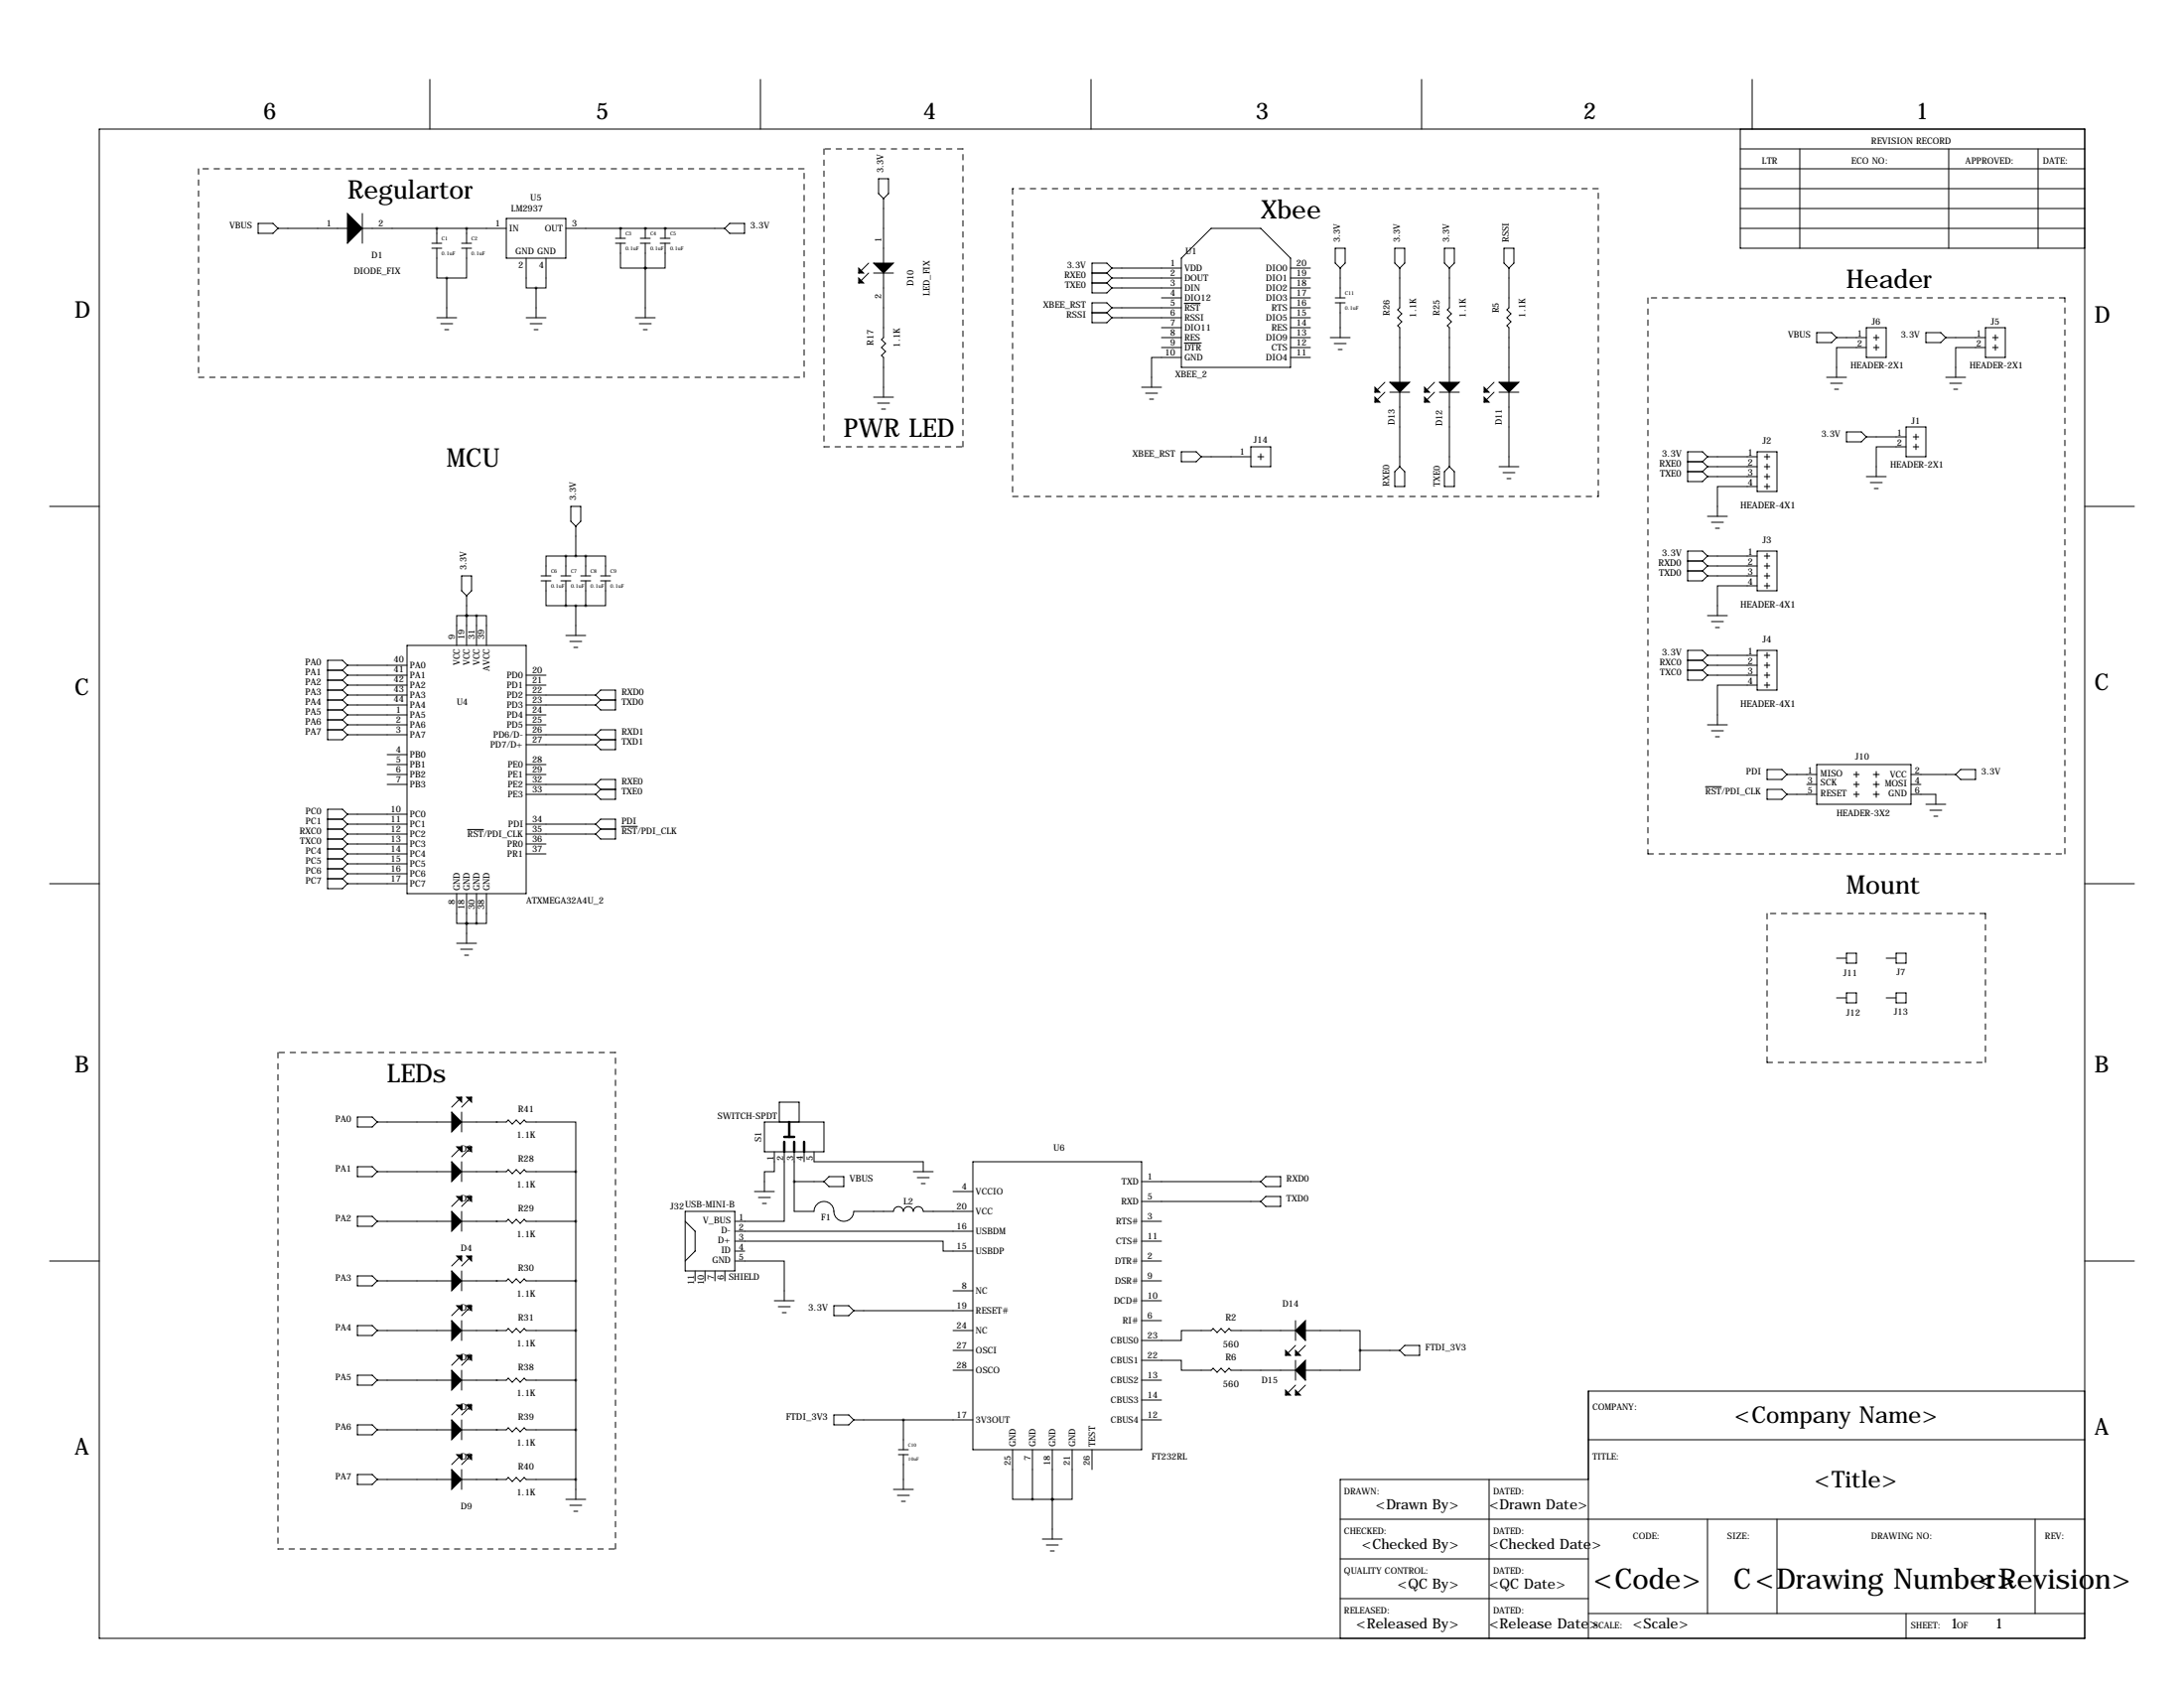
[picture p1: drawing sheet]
<svg xmlns="http://www.w3.org/2000/svg" width="559mm" height="432mm" viewBox="0 0 559 432" stroke-linecap="round" stroke-linejoin="round" font-family="sans-serif">
<g fill="none" stroke="#000" stroke-width=".25">
<path d="M25.4 33h508v386.1h-508zM110 20.3v12.7M194.6 20.3v12.7M279.1 20.3v12.7M363.7 20.3v12.7M445.3 38.1h88.1M445.3 33v30.5h88.1M448.3 20.3v12.7M460.5 38.1v25.4M498.6 38.1v25.4M521.5 38.1v25.4M66 57.1h3.8l1.3 1.3-1.3 1.3h-3.8z"/>
<path d="M71.1 58.4h17.8M92.7 58.4h36.8M92.7 54.6v7.6M111.8 58.4v3.8M119.4 58.4v3.8M129.5 55.9h15.3v10.1h-15.3zM144.8 58.4h40.6M158.7 58.4h.1M158.7 58.4v2.6M165.1 58.4h.1M165.1 58.4v2.6M170.2 58.4h.1"/>
<path d="M170.2 58.4v2.6M185.4 58.4l1.3-1.3h3.8v2.6h-3.8zM224.8 45.7h2.5v3.8l-1.2 1.3-1.3-1.3zM226.1 50.8v16.5M445.3 48.3h88.1M445.3 43.2h88.1M445.3 53.3h88.1M445.3 58.4h88.1M110.5 63.5h2.5M110.5 62.2h2.5M111.8 63.5v7.6h2.5M114.3 71.1v10.2"/>
<path d="M118.1 63.5h2.5M118.1 62.2h2.5M119.4 63.5v7.6h-5.1M134.6 66v7.7h2.6M137.2 73.7v7.6M139.7 66v7.7h-2.5M157.5 62.2h2.5M157.5 61h2.5M158.7 62.2v6.4h6.4M163.8 62.2h2.6M163.8 61h2.6M165.1 68.6h.1"/>
<path d="M165.1 62.2v19.1M168.9 62.2h2.5M168.9 61h2.5M170.2 62.2v6.4h-5.1M222.2 67.3l-2.5 2.5M222.2 69.8l-2.5 2.6M223.5 69.8h5.1M226.1 69.8v16.6l-.5 .5 1 1-1 1 1 1-1 1 .5 .5v10.2M279.4 69.8h3.8M279.4 72.4h3.8M283.2 69.8l1.3 1.3M283.2 72.4l1.3 1.3"/>
<path d="M284.5 78.7l-1.3-1.2h-3.8v5.1h3.8l1.3-1.3M284.5 68.6h17.8M284.5 71.1h17.8M284.5 73.7h17.8M284.5 78.7h17.8M284.5 68.6l-1.3-1.3h-3.8v7.6h3.8l1.3-1.2M284.5 71.1l-1.3 1.3M284.5 78.7l-1.3 1.3M284.5 68.6l-1.3 1.2M297.2 76.2h5.1M302.3 66l7.6-7.6h12.7l7.6 7.6v28h-27.9zM303 77.6h4.1"/>
<path d="M330.2 76.2h5.1M330.2 68.6h5.1M330.2 71.1h5.1M330.2 73.7h5.1M330.2 78.7h5.1M341.6 63.5h2.6v3.8l-1.3 1.3-1.3-1.3zM341.6 76.2h2.6M341.6 77.5h2.6M342.9 68.6v7.6M342.9 77.5v8.9M356.9 63.5h2.5v3.8l-1.3 1.3-1.2-1.3zM358.1 68.6v10.1l-.5 .5 1 1.1-1 1 1 1-1 1 .5 .5v14"/>
<path d="M369.6 63.5h2.5v3.8l-1.3 1.3-1.2-1.3zM370.8 68.6v10.1l-.5 .5 1 1.1-1 1 1 1-1 1 .5 .5v14M384.8 63.5h2.5v3.8l-1.2 1.3-1.3-1.3zM386.1 68.6v10.1l-.5 .5 1 1.1-1 1 1 1-1 1 .5 .5v14M111.8 81.3h5M112.8 82.8h3M113.8 84.3h1M134.6 81.3h5.1M135.6 82.8h3.1M136.7 84.3h1M162.6 81.3h5M163.6 82.8h3"/>
<path d="M164.6 84.3h1M279.4 80h3.8M283.2 80l1.3 1.3M284.5 81.3h17.8M292.1 99.1h5.1M297.2 83.8h5.1M297.2 86.4h5.1M297.2 88.9h5.1M302.3 91.4h-7.7v7.7M303 87.7h4.4M330.2 83.8h5.1M330.2 91.4h5.1"/>
<path d="M330.2 86.4h5.1M330.2 88.9h5.1M330.2 81.3h5.1M340.4 86.4h5M341.4 87.9h3M342.4 89.4h1M354.3 97.8l-2.5 2.5M367 97.8l-2.5 2.5M382.3 97.8l-2.6 2.5M464.8 85.1h3.8l1.3 1.3-1.3 1.2h-3.8zM467.4 96.5h5M468.4 98h3"/>
<path d="M469.4 99.6h1M469.9 86.4h7.6M477.5 88.9h-7.6v7.6M477.5 83.8h5.1v7.6h-5.1zM479.3 86.4h1.5M479.3 88.9h1.5M480.1 85.6v1.5M480.1 88.2v1.4M492.8 85.1h3.8l1.2 1.3-1.2 1.2h-3.8zM497.8 86.4h10.2M497.8 96.5h5.1M498.9 98h3"/>
<path d="M499.9 99.6h1M508 88.9h-7.6v7.6M508 83.8h5.1v7.6h-5.1zM509.8 86.4h1.5M509.8 88.9h1.5M510.5 85.6v1.5M510.5 88.2v1.4M223.5 101.6h5.1M224.5 103.1h3.1M225.6 104.6h1M293.1 100.6h3.1M294.1 102.1h1"/>
<path d="M302.3 115.6h3.8l1.2 1.2-1.2 1.3h-3.8zM307.3 116.8h12.7M320 114.3h5.1v5.1h-5.1zM321.8 116.8h1.5M322.6 116.1v1.5M354.3 100.3l-2.5 2.6M355.6 100.3h5.1M358.1 100.3v19.1M367 100.3l-2.5 2.6M368.3 100.3h5.1M370.8 100.3v19.1M382.3 100.3l-2.6 2.6"/>
<path d="M383.5 100.3h5.1M383.5 119.4h5.1M386.1 100.3v19.1M431.8 118.1h3.8M435.6 118.1l1.3 1.3M436.9 119.4h12.7M436.9 116.8h12.7M436.9 116.8l-1.3-1.2h-3.8v7.6h3.8l1.3-1.3M436.9 119.4l-1.3 1.2M436.9 116.8l-1.3 1.3M449.6 115.6h5.1v10.1h-5.1zM451.4 119.4h1.4"/>
<path d="M451.4 116.8h1.4M452.1 116.1v1.5M452.1 118.7v1.4M472.4 110.5h3.8l1.3 1.3-1.3 1.2h-3.8zM477.5 111.8h10.2M487.7 114.3h-7.6v7.6M487.7 109.2h5.1v7.6h-5.1zM489.5 114.3h1.4M489.5 111.8h1.4M490.2 111v1.5M490.2 113.6v1.4M12.7 129.5h12.7"/>
<path d="M146 129.5h2.6v3.8l-1.3 1.3-1.3-1.3zM147.3 134.6v7.6M356.9 120.6l1.2-1.2 1.3 1.2v3.9h-2.5zM369.6 120.6l1.2-1.2 1.3 1.2v3.9h-2.5zM384.6 120.9h3M385.6 122.4h1M431.8 120.6h3.8M435.6 120.6l1.3 1.3M436.9 121.9h12.7M436.9 132.1h5.1M437.9 133.6h3M438.9 135.1h1"/>
<path d="M449.6 124.5h-10.2v7.6M451.4 121.9h1.4M451.4 124.5h1.4M452.1 121.2v1.4M452.1 123.7v1.5M477.5 121.9h5.1M478.5 123.4h3.1M479.6 125h1M533.4 129.5h12.7M118.1 147.3h2.5v3.8l-1.2 1.3-1.3-1.3zM119.4 157.5h-2.6v7.6M119.4 157.5h.1"/>
<path d="M119.4 152.4v12.7M119.4 157.5h2.5M121.9 157.5h2.6v7.6M121.9 157.5v7.6M138.4 147.3h2.6M138.4 148.6h2.6M139.7 148.6v6.3h5.1M143.5 147.3h2.5M143.5 148.6h2.5M144.8 142.2h-5.1v5.1M144.8 142.2v5.1M144.8 148.6v6.3"/>
<path d="M144.8 142.2h5.1M144.8 154.9h5.1M147.3 154.9v7.7M148.6 147.3h2.5M148.6 148.6h2.5M149.9 142.2h5v5.1M149.9 142.2v5.1M149.9 148.6v6.3M153.7 147.3h2.5M153.7 148.6h2.5M154.9 148.6v6.3h-5M431.8 143.5h3.8"/>
<path d="M431.8 146h3.8M435.6 143.5l1.3 1.3M435.6 146l1.3 1.3M436.9 147.3h12.7M436.9 142.2l-1.3-1.2h-3.8v7.6h3.8l1.3-1.3M436.9 142.2h12.7M436.9 144.8h12.7M436.9 142.2l-1.3 1.3M436.9 144.8l-1.3 1.2M436.9 157.5h5.1M437.9 159h3M449.6 149.9h-10.2v7.6"/>
<path d="M449.6 141h5.1v10.1h-5.1zM451.4 147.3h1.4M451.4 142.2h1.4M451.4 144.8h1.4M451.4 149.9h1.4M452.1 141.5v1.5M452.1 144.1v1.4M452.1 146.6v1.4M452.1 149.1v1.5M83.8 176.5h3.8M83.8 179.1h3.8M83.8 171.4h3.8"/>
<path d="M83.8 174h3.8M87.6 171.4l1.3 1.3M87.6 174l1.3 1.3M87.6 176.5l1.3 1.3M87.6 179.1l1.3 1.2M88.9 172.7h15.2M88.9 175.3h15.2M88.9 177.8h15.2M88.9 170.2h15.2M88.9 170.2l-1.3-1.3h-3.8v20.3h3.8l1.3-1.2M88.9 170.2l-1.3 1.2M88.9 172.7l-1.3 1.3"/>
<path d="M88.9 175.3l-1.3 1.2M88.9 177.8l-1.3 1.3M104.1 165.1h30.5v63.5h-30.5zM134.6 172.7h5.1M134.6 175.3h5.1M134.6 177.8h17.8M144.8 162.6h5.1M145.8 164.1h3M146.8 165.6h1M152.4 177.8l1.3-1.3h3.8v5.1h-3.8l-1.3-1.3M152.4 177.8l1.3 1.3M153.7 179.1h3.8"/>
<path d="M153.7 179.1l-1.3 1.2M431.8 168.9h3.8M431.8 171.4h3.8M435.6 168.9l1.3 1.3M435.6 171.4l1.3 1.3M436.9 172.7h12.7M436.9 170.2h12.7M436.9 167.6l-1.3-1.2h-3.8v7.6h3.8l1.3-1.3M436.9 167.6h12.7M436.9 167.6l-1.3 1.3M436.9 170.2l-1.3 1.2M438.9 160.5h1"/>
<path d="M449.6 175.3h-10.2v10.1M449.6 166.4h5.1v10.1h-5.1zM451.4 172.7h1.4M451.4 175.3h1.4M451.4 170.2h1.4M451.4 167.6h1.4M452.1 166.9v1.5M452.1 169.5v1.4M452.1 172v1.4M452.1 174.5v1.5M83.8 186.7h3.8M83.8 181.6h3.8"/>
<path d="M83.8 184.1h3.8M87.6 181.6l1.3 1.3M87.6 184.1l1.3 1.3M87.6 186.7l1.3 1.3M88.9 182.9h15.2M88.9 185.4h15.2M88.9 188h15.2M88.9 180.3h15.2M88.9 182.9l-1.3 1.2M88.9 180.3l-1.3 1.3M88.9 185.4l-1.3 1.3M99.1 193h5"/>
<path d="M99.1 195.6h5M99.1 198.1h5M134.6 182.9h5.1M134.6 185.4h5.1M134.6 188h17.8M134.6 195.6h5.1M134.6 198.1h5.1M134.6 180.3h17.8M134.6 190.5h17.8M152.4 188l1.3-1.3h3.8v5.1h-3.8l-1.3-1.3M152.4 188l1.3 1.2M153.7 189.2h3.8"/>
<path d="M153.7 189.2l-1.3 1.3M436.9 185.4h5.1M437.9 186.9h3M438.9 188.5h1M452.1 196.8h3.8l1.3 1.3-1.3 1.3h-3.8zM457.2 198.1h7.6M464.8 195.6h24.1v10.1h-24.1zM474.3 198.1h1.4M475 197.4v1.4M475 199.9v1.5M479.3 198.1h1.5M480.1 197.4v1.5"/>
<path d="M480.1 199.9v1.5M488.9 198.1h11.5M500.4 198.1l1.2-1.3h3.9v2.6h-3.9zM83.8 209.5h3.8M83.8 212.1h3.8M83.8 214.6h3.8M83.8 217.2h3.8M83.8 219.7h3.8M87.6 209.5l1.3 1.3M87.6 212.1l1.3 1.3M87.6 214.6l1.3 1.3M87.6 217.2l1.3 1.2"/>
<path d="M87.6 219.7l1.3 1.3M88.9 208.3h15.2M88.9 210.8h15.2M88.9 213.4h15.2M88.9 215.9h15.2M88.9 218.4h15.2M88.9 208.3l-1.3 1.2M88.9 208.3l-1.3-1.3h-3.8v20.3h3.8l1.3-1.2M88.9 210.8l-1.3 1.3M88.9 213.4l-1.3 1.2M88.9 215.9l-1.3 1.3M88.9 218.4l-1.3 1.3"/>
<path d="M99.1 200.7h5M119.6 212.2h4.1M134.6 200.7h17.8M134.6 210.8h17.8M134.6 213.4h17.8M134.6 215.9h5.1M134.6 218.4h5.1M134.6 203.2h17.8M152.4 210.8l1.3-1.3h3.8v5.1h-3.8l-1.3-1.2M152.4 200.7l1.3-1.3h3.8v5.1h-3.8l-1.3-1.3M152.4 200.7l1.3 1.2M152.4 210.8l1.3 1.3"/>
<path d="M153.7 212.1h3.8M153.7 212.1l-1.3 1.3M153.7 201.9l-1.3 1.3M153.7 201.9h3.8M159 211.4h4.1M436.4 201.2h4.1M452.1 201.9h3.8l1.3 1.3-1.3 1.3h-3.8zM457.2 203.2h7.6M462.3 200.7h2.5M474.3 200.7h1.4M474.3 203.2h1.4M475 202.5v1.4"/>
<path d="M479.3 200.7h1.5M479.3 203.2h1.5M480.1 202.4v1.6M488.9 200.7h2.6M488.9 203.2h6.4v2.5M492.8 205.7h5M493.8 207.3h3M494.8 208.8h1M12.7 226.1h12.7M83.8 222.2h3.8M83.8 224.8h3.8M87.6 222.2l1.3 1.3"/>
<path d="M87.6 224.8l1.3 1.3M88.9 226.1h15.2M88.9 221h15.2M88.9 223.5h15.2M88.9 223.5l-1.3 1.3M88.9 221l-1.3 1.2M116.8 228.6v7.6h2.6M119.4 236.2h.1M119.4 228.6v12.7M119.4 236.2h2.5M121.9 228.6v7.6M124.5 228.6v7.6h-2.6"/>
<path d="M533.4 226.1h12.7M116.8 241.3h5.1M117.9 242.8h3M118.9 244.3h1M469.9 245.1h2.5M469.9 255.3h2.5M472.4 243.8h2.6v2.6h-2.6zM472.4 254h2.6v2.5h-2.6zM482.6 245.1h2.5M482.6 255.3h2.5M485.1 243.8h2.6v2.6h-2.6zM485.1 254h2.6v2.5h-2.6z"/>
<path d="M91.4 285.8h3.8l1.3 1.2-1.3 1.3h-3.8zM91.4 298.4h3.8l1.3 1.3-1.3 1.3h-3.8zM96.5 299.7h19.1M96.5 287h19.1M118.1 287h11.4l.5-.5 1.1 1 1-1 1 1 1-1 .5 .5h12.7v12.7M118.1 299.7h11.4l.5-.5 1.1 1 1-1 1 1 1-1 .5 .5h12.7M118.1 284.5v5.1M118.1 297.2v5.1M118.1 280.7l-2.5 2.5M118.1 293.4l-2.5 2.5M120.6 280.7l-2.5 2.5M120.6 293.4l-2.5 2.5"/>
<path d="M127 287h.1M127 299.7h.1M147.3 299.7v83.8M195.6 287h15.2v7.6h-15.2zM198.1 294.6v5.1h-2.5v5.1M199.4 287v-5.1h5.1v5.1M200.7 294.6v17.8h-12.7M203.2 294.6v15.3h5.1a2.6 2.6 0 0 1 2.9-2.5 2.6 2.6 0 0 1 2.2 3.1 2.54 2.54 0 0 0 2.8 1.9 2.54 2.54 0 0 0 2.2-2.5h10.2a1.27 1.27 0 0 1 1.3-1.2 1.27 1.27 0 0 1 1.2 1.2 1.27 1.27 0 0 1 1.3-1.2 1.27 1.27 0 0 1 1.3 1.2 1.27 1.27 0 0 1 1.2-1.2 1.27 1.27 0 0 1 1.3 1.2h12.7M205.7 294.6v2.6M208.3 294.6v2.6h27.9v2.5M233.7 299.7h5.1M248.9 297.2h43.2v73.6h-43.2z"/>
<path d="M91.4 311.1h3.8l1.3 1.3-1.3 1.3h-3.8zM96.5 312.4h19.1M118.1 312.4h11.4l.5-.5 1.1 1 1-1 1 1 1-1 .5 .5h12.7M118.1 309.9v5.1M118.1 306.1l-2.5 2.5M120.6 306.1l-2.5 2.5M127 312.4h.1M175.3 309.9h12.7v15.2h-12.7zM175.3 312.4l2.6 2.6v5l-2.6 2.6M188 317.5h53.3v2.5h7.6M188 315h60.9M193 304.8h5.1"/>
<path d="M194.1 306.3h3M195.1 307.8h1M203.2 302.3h7.6M210.8 302.3l1.3-1.3h3.8v2.5h-3.8zM234.7 301.2h3M235.7 302.8h1M243.8 304.8h5.1M292.1 312.4h5.1M292.1 302.3h30.5M292.1 307.3h30.5M292.1 317.5h5.1M322.6 302.3l1.2-1.3h3.9v2.5h-3.9z"/>
<path d="M323.8 306.1h3.9v2.5h-3.9l-1.2-1.3zM12.7 322.6h12.7M91.4 326.4h3.8l1.3 1.3-1.3 1.2h-3.8zM91.4 339.1h3.8l1.3 1.3-1.3 1.2h-3.8zM96.5 327.7h19.1M118.1 327.7h11.4l.5-.5 1.1 1 1-1 1 1 1-1 .5 .5h12.7M118.1 325.1v5.1M118.1 337.8v5.1M118.1 321.3l-2.5 2.5M118.1 334l-2.5 2.5M120.6 321.3l-2.5 2.5M120.6 334l-2.5 2.5"/>
<path d="M127 327.7h.1M177.9 325.1v2.6M180.4 325.1v2.6M182.9 325.1v2.6M185.5 325.1v2.6M188 322.6h12.7v10.1M188 320h2.6M198.1 332.7h5.1M199.1 334.3h3.1M200.2 335.8h1M213.4 334h3.8l1.2 1.3-1.2 1.2h-3.8zM218.4 335.3h30.5"/>
<path d="M243.8 330.2h5.1M292.1 322.6h5.1M292.1 327.7h5.1M292.1 332.7h5.1M292.1 337.8h5.1M331.5 337.8v5.1M533.4 322.6h12.7M91.4 351.8h3.8l1.3 1.3-1.3 1.2h-3.8zM96.5 340.4h19.1M96.5 353.1h19.1M118.1 340.4h11.4l.5-.5 1.1 1 1-1 1 1 1-1 .5 .5h12.7M118.1 353.1h11.4l.5-.5 1.1 1 1-1 1 1 1-1 .5 .5h12.7"/>
<path d="M118.1 350.5v5.1M118.1 346.7l-2.5 2.5M118.1 359.4l-2.5 2.5M120.6 346.7l-2.5 2.5M120.6 359.4l-2.5 2.5M127 340.4h.1M127 353.1h.1M243.8 340.4h5.1M243.8 345.4h5.1M243.8 350.5h5.1M292.1 348h10.2v2.5h7.6l.5-.5 1 1 1-1 1 1 1.1-1 .5 .5h16.5M292.1 353.1h5.1"/>
<path d="M292.1 358.1h5.1M331.5 340.4h-16.5l-.5-.5-1.1 1-1-1-1 1-1-1-.5 .5h-7.6v2.5h-10.2M331.5 348v5.1M331.5 344.2l-2.6 2.5M331.5 354.3l-2.6 2.6M334 340.4h14v5M334 344.2l-2.5 2.5M334 354.3l-2.5 2.6M348 345.4v5.1h-14M348 345.4h10.1M359.4 344.2h3.8v2.5h-3.8l-1.3-1.3zM533.4 355.9h-127v63.2"/>
<path d="M91.4 364.5h3.8l1.3 1.3-1.3 1.2h-3.8zM91.4 377.2h3.8l1.3 1.3-1.3 1.2h-3.8zM96.5 378.5h19.1M96.5 365.8h19.1M118.1 378.5h11.4l.5-.5 1.1 1 1-1 1 1 1-1 .5 .5h12.7M118.1 365.8h11.4l.5-.5 1.1 1 1-1 1 1 1-1 .5 .5h12.7M118.1 363.2v5.1M118.1 375.9v5.1M118.1 372.1l-2.5 2.5M120.6 372.1l-2.5 2.5M127 365.8h.1M127 378.5h.1"/>
<path d="M213.4 361.9h3.8l1.2 1.3-1.2 1.3h-3.8zM218.4 363.2h30.5M229.9 370.8h2.5M229.9 372.1h2.5M231.1 363.2v7.6M231.1 372.1v8.9M259.1 370.8v12.7h5.1M264.2 370.8v12.7M269.2 370.8v22.9M274.3 370.8v12.7h-5.1M279.4 370.8v5.1M292.1 363.2h5.1"/>
<path d="M381 378.5v40.6M406.4 368.3h127M406.4 378.5h-63.5v40.6M144.8 383.5h5.1M145.8 385.1h3M146.8 386.6h1M228.6 381h5.1M229.6 382.5h3.1M230.6 384h1M264.2 383.5h5M266.7 393.7h5.1M267.7 395.2h3.1"/>
<path d="M268.7 396.7h1M269.2 383.5h.1M342.9 388.6h190.5M342.9 398.8h63.5M436.9 388.6v24.1M454.7 388.6v24.1M520.7 388.6v24.1M342.9 408.9h63.5M406.4 412.7h127M487.7 412.7v6.4"/>
</g>
<g fill="none" stroke="#000" stroke-width=".25" stroke-dasharray="1.4 1.4">
<path d="M210.8 38.1v76.2M246.4 38.1h-35.6M50.8 43.2v53.3M205.7 43.2h-154.9M259.1 48.3v78.7M408.9 48.3h-149.8M421.6 76.2v142.2M528.3 76.2h-106.7M50.8 96.5h154.9M205.7 96.5v-53.3M210.8 114.3h35.6M246.4 114.3v-76.2"/>
<path d="M259.1 127h149.8M408.9 127v-78.7M421.6 218.4h106.7M528.3 218.4v-142.2M452.1 233.7v38.1M508 233.7h-55.9M71.1 269.2v127M157.5 269.2h-86.4M452.1 271.8h55.9M508 271.8v-38.1M71.1 396.2h86.4M157.5 396.2v-127"/>
</g>
<g fill="#000" stroke="#000" stroke-width=".25">
<path d="M88.9 54.6l3.8 3.8-3.8 3.8zM219.7 68.6l1.3 1.2h-1.3zM219.7 71.1l1.3 1.3h-1.3zM223.5 67.3h5.1l-2.5 2.5zM355.6 97.8h5.1l-2.6 2.5zM368.3 97.8h5.1l-2.6 2.5zM383.5 97.8h5.1l-2.5 2.5zM351.8 99.1l1.3 1.2h-1.3zM351.8 101.6l1.3 1.3h-1.3zM364.5 99.1l1.3 1.2h-1.3zM364.5 101.6l1.3 1.3h-1.3zM379.7 99.1l1.3 1.2h-1.3z"/>
<path d="M379.7 101.6l1.3 1.3h-1.3zM115.6 284.5l2.5 2.5-2.5 2.6zM115.6 297.2l2.5 2.5-2.5 2.6zM116.8 280.7h1.3v1.2zM116.8 293.4h1.3v1.2zM119.4 280.7h1.2v1.2zM119.4 293.4h1.2v1.2zM115.6 309.9l2.5 2.5-2.5 2.6zM116.8 306.1h1.3v1.2zM119.4 306.1h1.2v1.2zM115.6 325.1l2.5 2.6-2.5 2.5zM115.6 337.8l2.5 2.6-2.5 2.5z"/>
<path d="M116.8 321.3h1.3v1.3zM116.8 334h1.3v1.3zM119.4 321.3h1.2v1.3zM119.4 334h1.2v1.3zM115.6 350.5l2.5 2.6-2.5 2.5zM116.8 346.7h1.3v1.3zM116.8 359.4h1.3v1.3zM119.4 346.7h1.2v1.3zM119.4 359.4h1.2v1.3zM328.9 345.4l1.3 1.3h-1.3zM328.9 355.6l1.3 1.3h-1.3zM331.5 345.4l1.2 1.3h-1.2z"/>
<path d="M331.5 355.6l1.2 1.3h-1.2zM331.5 340.4l2.5-2.6v5.1zM331.5 350.5l2.5-2.5v5.1zM115.6 363.2l2.5 2.6-2.5 2.5zM115.6 375.9l2.5 2.6-2.5 2.5zM116.8 372.1h1.3v1.3zM119.4 372.1h1.2v1.3z"/>
</g>
<path d="M200.7 292.1v2.5M200.7 290.8h2.5M201.9 287v3.8M203.2 292.1v2.5M205.7 292.1v2.5" fill="none" stroke="#000" stroke-width=".63"/>
<path d="M137.1 73.7a.05 .05 0 0 0 .1 0 .05 .05 0 0 0-.1 0zM111.7 58.4a.05 .05 0 0 0 .1 0 .05 .05 0 0 0-.1 0zM158.7 58.4a.05 .05 0 0 0 .1 0 .05 .05 0 0 0-.1 0zM149.8 154.9a.05 .05 0 0 0 .1 0 .05 .05 0 0 0-.1 0zM149.8 142.2a.05 .05 0 0 0 .1 0 .05 .05 0 0 0-.1 0zM231.1 363.2a.05 .05 0 0 0 .1 0 .05 .05 0 0 0-.1 0zM264.1 383.5a.05 .05 0 0 0 .1 0 .05 .05 0 0 0-.1 0zM269.2 383.5a.05 .05 0 0 0 .1 0 .05 .05 0 0 0-.1 0zM269.2 383.5a.05 .05 0 0 0 .1 0 .05 .05 0 0 0-.1 0z" fill="#000" stroke="#000" stroke-width=".63"/>
<g font-size="7.3">
<text x="407.7" y="406.4">&lt;Code&gt;</text>
<text x="443.5" y="406.4">C&lt;Drawing Number&gt;</text>
<text x="506" y="406.4">&lt;Revision&gt;</text>
</g>
<g font-size="6.6">
<text x="88.9" y="50.8">Regulartor</text>
<text x="322.6" y="55.9">Xbee</text>
<text x="472.4" y="73.7">Header</text>
<text x="215.9" y="111.8">PWR LED</text>
<text x="114.3" y="119.4">MCU</text>
<text x="472.4" y="228.6">Mount</text>
<text x="99.1" y="276.9">LEDs</text>
</g>
<g font-size="5.9">
<text x="67.3" y="30.5">6</text>
<text x="152.4" y="30.5">5</text>
<text x="236.2" y="30.5">4</text>
<text x="321.3" y="30.5">3</text>
<text x="405.1" y="30.5">2</text>
<text x="490.2" y="30.5">1</text>
<text x="19" y="81.3">D</text>
<text x="535.9" y="82.6">D</text>
<text x="19" y="177.8">C</text>
<text x="535.9" y="176.5">C</text>
<text x="19" y="274.3">B</text>
<text x="535.9" y="274.3">B</text>
<text x="443.8" y="364">&lt;Company Name&gt;</text>
<text x="535.9" y="367">A</text>
<text x="19" y="372.1">A</text>
<text x="464.3" y="380.5">&lt;Title&gt;</text>
</g>
<g font-size="3.6">
<text x="352" y="386.1">&lt;Drawn By&gt;</text>
<text x="381" y="386.1">&lt;Drawn Date&gt;</text>
<text x="348.4" y="396.2">&lt;Checked By&gt;</text>
<text x="381" y="396.2">&lt;Checked Date&gt;</text>
<text x="357.6" y="406.4">&lt;QC By&gt;</text>
<text x="381" y="406.4">&lt;QC Date&gt;</text>
<text x="347" y="416.6">&lt;Released By&gt;</text>
<text x="381" y="416.6">&lt;Release Date&gt;</text>
<text x="417.8" y="416.6">&lt;Scale&gt;</text>
<text x="499.1" y="416.6">1</text>
<text x="510.5" y="416.6">1</text>
</g>
<g font-size="2.4">
<text x="451" y="113.5">J2</text>
<text x="424.6" y="119.4">RXE0</text>
<text x="425.3" y="116.8">3.3V</text>
<text x="447.2" y="116.6">1</text>
<text x="447.2" y="119.1">2</text>
<text x="424.7" y="121.9">TXE0</text>
<text x="447.2" y="121.7">3</text>
<text x="447.2" y="124.2">4</text>
<text x="445.3" y="129.9">HEADER-4X1</text>
<text x="425.3" y="142.2">3.3V</text>
<text x="447.2" y="142">1</text>
<text x="451" y="138.9">J3</text>
<text x="424.3" y="144.8">RXD0</text>
<text x="424.4" y="147.3">TXD0</text>
<text x="447.2" y="144.5">2</text>
<text x="447.2" y="147.1">3</text>
<text x="447.2" y="149.6">4</text>
<text x="445.3" y="155.3">HEADER-4X1</text>
<text x="425.3" y="167.6">3.3V</text>
<text x="447.2" y="167.4">1</text>
<text x="451" y="164.3">J4</text>
<text x="78.1" y="170.2">PA0</text>
<text x="78.1" y="172.7">PA1</text>
<text x="447.2" y="169.9">2</text>
<text x="447.2" y="172.5">3</text>
<text x="78.1" y="175.3">PA2</text>
<text x="78.1" y="177.8">PA3</text>
<text x="447.2" y="175">4</text>
<text x="78.1" y="180.3">PA4</text>
<text x="78.1" y="182.9">PA5</text>
<text x="78.1" y="185.4">PA6</text>
<text x="445.3" y="180.7">HEADER-4X1</text>
<text x="78.1" y="188">PA7</text>
<text x="217.4" y="302.3">VBUS</text>
<text x="206.8" y="335.3">3.3V</text>
<text x="313.5" y="337.8">R2</text>
<text x="312.9" y="344.6">560</text>
<text x="313.5" y="348">R6</text>
<text x="312.9" y="354.7">560</text>
<text x="201.1" y="363.2">FTDI_3V3</text>
</g>
<g font-size="2.3">
<text x="450.8" y="41.9">LTR</text>
<text x="473.7" y="41.9">ECO NO:</text>
<text x="478.8" y="36.8">REVISION RECORD</text>
<text x="502.9" y="41.9">APPROVED:</text>
<text x="522.7" y="41.9">DATE:</text>
<text x="226.1" y="44.2" transform="rotate(-90 226.1 44.2)">3.3V</text>
<text x="135.7" y="51.3">U5</text>
<text x="58.7" y="58.4">VBUS</text>
<text x="83.5" y="57.9">1</text>
<text x="96.8" y="57.9">2</text>
<text x="126.7" y="57.9">1</text>
<text x="130.3" y="59.2">IN</text>
<text x="130.8" y="54.2">LM2937</text>
<text x="139.4" y="59.2">OUT</text>
<text x="146.3" y="57.9">3</text>
<text x="192" y="58.4">3.3V</text>
<text x="131.9" y="65.1">GND GND</text>
<text x="225.6" y="62" transform="rotate(-90 225.6 62)">1</text>
<text x="303.4" y="65">U1</text>
<text x="342.9" y="62" transform="rotate(-90 342.9 62)">3.3V</text>
<text x="358.1" y="62" transform="rotate(-90 358.1 62)">3.3V</text>
<text x="370.8" y="62" transform="rotate(-90 370.8 62)">3.3V</text>
<text x="386.1" y="62" transform="rotate(-90 386.1 62)">RSSI</text>
<text x="90.5" y="70.2">DIODE_FIX</text>
<text x="95.1" y="66">D1</text>
<text x="132.6" y="68.7">2</text>
<text x="137.9" y="68.7">4</text>
<text x="272.3" y="71.1">RXE0</text>
<text x="273" y="68.6">3.3V</text>
<text x="299.4" y="68.1">1</text>
<text x="299.4" y="70.6">2</text>
<text x="303" y="69.4">VDD</text>
<text x="303" y="71.9">DOUT</text>
<text x="323.9" y="69.4">DIO0</text>
<text x="323.9" y="71.9">DIO1</text>
<text x="331.7" y="68.1">20</text>
<text x="331.7" y="70.6">19</text>
<text x="225.6" y="76.5" transform="rotate(-90 225.6 76.5)">2</text>
<text x="233.7" y="73.2" transform="rotate(-90 233.7 73.2)">D10</text>
<text x="237.8" y="75.6" transform="rotate(-90 237.8 75.6)">LED_FIX</text>
<text x="272.5" y="73.7">TXE0</text>
<text x="299.4" y="73.2">3</text>
<text x="299.4" y="75.7">4</text>
<text x="303" y="74.5">DIN</text>
<text x="303" y="77">DIO12</text>
<text x="323.9" y="74.5">DIO2</text>
<text x="323.9" y="77">DIO3</text>
<text x="331.7" y="73.2">18</text>
<text x="331.7" y="75.7">17</text>
<text x="266.9" y="78.7">XBEE_RST</text>
<text x="272.9" y="81.3">RSSI</text>
<text x="299.4" y="78.2">5</text>
<text x="299.4" y="80.8">6</text>
<text x="299.4" y="83.3">7</text>
<text x="303" y="79.5">RST</text>
<text x="303" y="82.1">RSSI</text>
<text x="323.9" y="82.1">DIO5</text>
<text x="325.4" y="79.5">RTS</text>
<text x="331.7" y="78.2">16</text>
<text x="331.7" y="80.8">15</text>
<text x="331.7" y="83.3">14</text>
<text x="355.6" y="80.8" transform="rotate(-90 355.6 80.8)">R26</text>
<text x="362.3" y="81.2" transform="rotate(-90 362.3 81.2)">1.1K</text>
<text x="368.3" y="80.8" transform="rotate(-90 368.3 80.8)">R25</text>
<text x="375" y="81.2" transform="rotate(-90 375 81.2)">1.1K</text>
<text x="383.5" y="80.1" transform="rotate(-90 383.5 80.1)">R5</text>
<text x="390.2" y="81.2" transform="rotate(-90 390.2 81.2)">1.1K</text>
<text x="478.9" y="83.1">J6</text>
<text x="509.4" y="83.1">J5</text>
<text x="223.5" y="88.4" transform="rotate(-90 223.5 88.4)">R17</text>
<text x="230.2" y="88.8" transform="rotate(-90 230.2 88.8)">1.1K</text>
<text x="299.4" y="85.9">8</text>
<text x="299.4" y="88.4">9</text>
<text x="303" y="84.6">DIO11</text>
<text x="303" y="87.2">RES</text>
<text x="303" y="89.7">DTR</text>
<text x="323.9" y="87.2">DIO9</text>
<text x="325.4" y="84.6">RES</text>
<text x="325.4" y="89.7">CTS</text>
<text x="331.7" y="85.9">13</text>
<text x="331.7" y="88.4">12</text>
<text x="457.5" y="86.4">VBUS</text>
<text x="475.2" y="86.1">1</text>
<text x="475.2" y="88.6">2</text>
<text x="486.4" y="86.4">3.3V</text>
<text x="505.7" y="86.1">1</text>
<text x="505.7" y="88.6">2</text>
<text x="298.1" y="90.9">10</text>
<text x="303" y="92.2">GND</text>
<text x="323.9" y="92.2">DIO4</text>
<text x="331.7" y="90.9">11</text>
<text x="473.5" y="94.3">HEADER-2X1</text>
<text x="503.9" y="94.3">HEADER-2X1</text>
<text x="300.7" y="96.6">XBEE_2</text>
<text x="320.8" y="113.3">J14</text>
<text x="356.9" y="108.8" transform="rotate(-90 356.9 108.8)">D13</text>
<text x="369.1" y="109" transform="rotate(-90 369.1 109)">D12</text>
<text x="384.3" y="108.8" transform="rotate(-90 384.3 108.8)">D11</text>
<text x="466" y="111.8">3.3V</text>
<text x="485.3" y="111.5">1</text>
<text x="489.1" y="108.5">J1</text>
<text x="289.8" y="116.8">XBEE_RST</text>
<text x="317.2" y="116.3">1</text>
<text x="483.6" y="119.7">HEADER-2X1</text>
<text x="485.3" y="114">2</text>
<text x="355.4" y="124.4" transform="rotate(-90 355.4 124.4)">RXE0</text>
<text x="368.4" y="124.5" transform="rotate(-90 368.4 124.5)">TXE0</text>
<text x="147.3" y="128" transform="rotate(-90 147.3 128)">3.3V</text>
<text x="119.4" y="145.8" transform="rotate(-90 119.4 145.8)">3.3V</text>
<text x="116.3" y="163.6" transform="rotate(-90 116.3 163.6)">9</text>
<text x="118.9" y="163.6" transform="rotate(-90 118.9 163.6)">19</text>
<text x="121.4" y="163.6" transform="rotate(-90 121.4 163.6)">31</text>
<text x="124" y="163.6" transform="rotate(-90 124 163.6)">39</text>
<text x="100.7" y="169.5">40</text>
<text x="100.7" y="172">41</text>
<text x="104.9" y="171">PA0</text>
<text x="104.9" y="173.5">PA1</text>
<text x="117.6" y="170.2" transform="rotate(-90 117.6 170.2)">VCC</text>
<text x="120.2" y="170.2" transform="rotate(-90 120.2 170.2)">VCC</text>
<text x="122.7" y="170.2" transform="rotate(-90 122.7 170.2)">VCC</text>
<text x="125.3" y="171.7" transform="rotate(-90 125.3 171.7)">AVCC</text>
<text x="129.6" y="173.5">PD0</text>
<text x="136.1" y="172.2">20</text>
<text x="424.6" y="170.2">RXC0</text>
<text x="424.7" y="172.7">TXC0</text>
<text x="100.7" y="174.6">42</text>
<text x="100.7" y="177.1">43</text>
<text x="100.7" y="179.7">44</text>
<text x="104.9" y="176.1">PA2</text>
<text x="104.9" y="178.6">PA3</text>
<text x="129.6" y="176.1">PD1</text>
<text x="129.6" y="178.6">PD2</text>
<text x="136.1" y="174.8">21</text>
<text x="136.1" y="177.3">22</text>
<text x="136.1" y="179.8">23</text>
<text x="159" y="177.8">RXD0</text>
<text x="101.3" y="182.4">1</text>
<text x="101.3" y="184.9">2</text>
<text x="104.9" y="183.7">PA5</text>
<text x="104.9" y="181.1">PA4</text>
<text x="116.8" y="180.3">U4</text>
<text x="129.6" y="181.1">PD3</text>
<text x="129.6" y="183.7">PD4</text>
<text x="136.1" y="182.4">24</text>
<text x="136.1" y="184.9">25</text>
<text x="159" y="180.3">TXD0</text>
<text x="101.3" y="187.5">3</text>
<text x="104.9" y="186.2">PA6</text>
<text x="104.9" y="188.8">PA7</text>
<text x="125.4" y="191.3">PD7/D+</text>
<text x="126.2" y="188.8">PD6/D-</text>
<text x="129.6" y="186.2">PD5</text>
<text x="136.1" y="187.5">26</text>
<text x="136.1" y="190">27</text>
<text x="159" y="188">RXD1</text>
<text x="159" y="190.5">TXD1</text>
<text x="101.3" y="192.5">4</text>
<text x="101.3" y="195.1">5</text>
<text x="101.3" y="197.6">6</text>
<text x="104.9" y="193.8">PB0</text>
<text x="104.9" y="196.4">PB1</text>
<text x="129.9" y="196.4">PE0</text>
<text x="136.1" y="195.1">28</text>
<text x="136.1" y="197.6">29</text>
<text x="462.5" y="197.9">1</text>
<text x="474.7" y="194.3">J10</text>
<text x="490" y="197.9">2</text>
<text x="101.3" y="200.2">7</text>
<text x="104.9" y="198.9">PB2</text>
<text x="104.9" y="201.5">PB3</text>
<text x="129.9" y="198.9">PE1</text>
<text x="129.9" y="201.5">PE2</text>
<text x="136.1" y="200.2">32</text>
<text x="136.1" y="202.7">33</text>
<text x="159" y="200.7">RXE0</text>
<text x="159" y="203.2">TXE0</text>
<text x="436.4" y="203.2">RST/PDI_CLK</text>
<text x="446.8" y="198.1">PDI</text>
<text x="462.5" y="200.4">3</text>
<text x="462.5" y="202.9">5</text>
<text x="465.8" y="198.7">MISO</text>
<text x="465.8" y="201">SCK</text>
<text x="465.8" y="203.8">RESET</text>
<text x="482.3" y="201.2">MOSI</text>
<text x="483.2" y="203.8">GND</text>
<text x="483.6" y="198.9">VCC</text>
<text x="490" y="200.4">4</text>
<text x="490" y="202.9">6</text>
<text x="507" y="198.1">3.3V</text>
<text x="78.2" y="208.3">PC0</text>
<text x="100" y="207.8">10</text>
<text x="104.9" y="209.1">PC0</text>
<text x="129.9" y="204">PE3</text>
<text x="469.9" y="208.9">HEADER-3X2</text>
<text x="76.6" y="213.4">RXC0</text>
<text x="76.8" y="215.9">TXC0</text>
<text x="78.2" y="210.8">PC1</text>
<text x="100" y="210.3">11</text>
<text x="100" y="212.9">12</text>
<text x="100" y="215.4">13</text>
<text x="104.9" y="211.6">PC1</text>
<text x="104.9" y="214.2">PC2</text>
<text x="119.6" y="214.2">RST/PDI_CLK</text>
<text x="130" y="211.6">PDI</text>
<text x="136.1" y="210.3">34</text>
<text x="136.1" y="212.9">35</text>
<text x="136.1" y="215.4">36</text>
<text x="159" y="213.4">RST/PDI_CLK</text>
<text x="159" y="210.8">PDI</text>
<text x="78.2" y="218.4">PC4</text>
<text x="78.2" y="221">PC5</text>
<text x="100" y="217.9">14</text>
<text x="100" y="220.5">15</text>
<text x="104.9" y="216.7">PC3</text>
<text x="104.9" y="219.2">PC4</text>
<text x="104.9" y="221.8">PC5</text>
<text x="129.8" y="216.7">PR0</text>
<text x="129.8" y="219.2">PR1</text>
<text x="136.1" y="217.9">37</text>
<text x="78.2" y="223.5">PC6</text>
<text x="78.2" y="226.1">PC7</text>
<text x="100" y="223">16</text>
<text x="100" y="225.6">17</text>
<text x="104.9" y="224.3">PC6</text>
<text x="104.9" y="226.9">PC7</text>
<text x="117.6" y="227.8" transform="rotate(-90 117.6 227.8)">GND</text>
<text x="120.2" y="227.8" transform="rotate(-90 120.2 227.8)">GND</text>
<text x="122.7" y="227.8" transform="rotate(-90 122.7 227.8)">GND</text>
<text x="125.3" y="227.8" transform="rotate(-90 125.3 227.8)">GND</text>
<text x="116.3" y="231.4" transform="rotate(-90 116.3 231.4)">8</text>
<text x="118.9" y="232.8" transform="rotate(-90 118.9 232.8)">18</text>
<text x="121.4" y="232.8" transform="rotate(-90 121.4 232.8)">30</text>
<text x="124" y="232.8" transform="rotate(-90 124 232.8)">38</text>
<text x="134.6" y="231.2">ATXMEGA32A4U_2</text>
<text x="471.7" y="249.7">J11</text>
<text x="485.3" y="249.4">J7</text>
<text x="472.4" y="259.8">J12</text>
<text x="484.6" y="259.6">J13</text>
<text x="85.8" y="287">PA0</text>
<text x="132.6" y="284.5">R41</text>
<text x="183.6" y="286.3">SWITCH-SPDT</text>
<text x="132.2" y="291.2">1.1K</text>
<text x="194.8" y="292.1" transform="rotate(-90 194.8 292.1)">S1</text>
<text x="85.8" y="299.7">PA1</text>
<text x="117.9" y="294.6">D2</text>
<text x="132.6" y="297.2">R28</text>
<text x="197.9" y="297" transform="rotate(-90 197.9 297)">1</text>
<text x="200.4" y="297" transform="rotate(-90 200.4 297)">2</text>
<text x="202.9" y="297" transform="rotate(-90 202.9 297)">3</text>
<text x="205.5" y="297" transform="rotate(-90 205.5 297)">4</text>
<text x="208" y="297" transform="rotate(-90 208 297)">5</text>
<text x="269.6" y="294.4">U6</text>
<text x="132.2" y="303.9">1.1K</text>
<text x="246.1" y="304.3">4</text>
<text x="249.7" y="305.6">VCCIO</text>
<text x="287" y="303.1">TXD</text>
<text x="293.6" y="301.8">1</text>
<text x="329.2" y="302.3">RXD0</text>
<text x="117.9" y="307.3">D3</text>
<text x="132.6" y="309.9">R29</text>
<text x="171.5" y="309.4">J32USB-MINI-B</text>
<text x="231.2" y="308.1">L2</text>
<text x="244.8" y="309.4">20</text>
<text x="249.7" y="310.7">VCC</text>
<text x="286.9" y="308.1">RXD</text>
<text x="293.6" y="306.8">5</text>
<text x="293.6" y="311.9">3</text>
<text x="329.2" y="307.3">TXD0</text>
<text x="85.8" y="312.4">PA2</text>
<text x="132.2" y="316.6">1.1K</text>
<text x="179.9" y="313">V_BUS</text>
<text x="184.5" y="315.5">D-</text>
<text x="189" y="312.2">1</text>
<text x="189" y="314.7">2</text>
<text x="189" y="317.2">3</text>
<text x="210.1" y="312.2">F1</text>
<text x="244.8" y="314.5">16</text>
<text x="249.7" y="315.8">USBDM</text>
<text x="285.5" y="313.2">RTS#</text>
<text x="293.6" y="317">11</text>
<text x="117.9" y="320">D4</text>
<text x="182.2" y="323.1">GND</text>
<text x="183.7" y="318.1">D+</text>
<text x="184.5" y="320.6">ID</text>
<text x="189" y="319.8">4</text>
<text x="189" y="322.3">5</text>
<text x="244.8" y="319.5">15</text>
<text x="249.7" y="320.8">USBDP</text>
<text x="285.3" y="323.4">DTR#</text>
<text x="285.5" y="318.3">CTS#</text>
<text x="293.6" y="322.1">2</text>
<text x="85.8" y="327.7">PA3</text>
<text x="132.6" y="325.1">R30</text>
<text x="177.6" y="328.8" transform="rotate(-90 177.6 328.8)">11</text>
<text x="180.1" y="328.8" transform="rotate(-90 180.1 328.8)">10</text>
<text x="182.7" y="327.5" transform="rotate(-90 182.7 327.5)">7</text>
<text x="185.2" y="327.5" transform="rotate(-90 185.2 327.5)">6</text>
<text x="186.5" y="327.4">SHIELD</text>
<text x="246.1" y="329.7">8</text>
<text x="285.3" y="328.5">DSR#</text>
<text x="293.6" y="327.2">9</text>
<text x="117.9" y="335.3">D5</text>
<text x="132.2" y="331.8">1.1K</text>
<text x="244.8" y="334.8">19</text>
<text x="249.7" y="331">NC</text>
<text x="285" y="333.5">DCD#</text>
<text x="293.6" y="332.2">10</text>
<text x="328.1" y="334.4">D14</text>
<text x="85.8" y="340.4">PA4</text>
<text x="132.6" y="337.8">R31</text>
<text x="244.8" y="339.9">24</text>
<text x="249.7" y="336.1">RESET#</text>
<text x="249.7" y="341.2">NC</text>
<text x="287.3" y="338.6">RI#</text>
<text x="293.6" y="337.3">6</text>
<text x="117.9" y="348">D6</text>
<text x="132.2" y="344.5">1.1K</text>
<text x="244.8" y="344.9">27</text>
<text x="249.7" y="346.2">OSCI</text>
<text x="284.2" y="343.7">CBUS0</text>
<text x="293.6" y="342.4">23</text>
<text x="293.6" y="347.5">22</text>
<text x="364.7" y="345.4">FTDI_3V3</text>
<text x="85.8" y="353.1">PA5</text>
<text x="132.6" y="350.5">R38</text>
<text x="244.8" y="350">28</text>
<text x="249.7" y="351.3">OSCO</text>
<text x="284.2" y="348.8">CBUS1</text>
<text x="284.2" y="353.9">CBUS2</text>
<text x="293.6" y="352.6">13</text>
<text x="322.8" y="353.9">D15</text>
<text x="132.2" y="357.2">1.1K</text>
<text x="284.2" y="358.9">CBUS3</text>
<text x="293.6" y="357.6">14</text>
<text x="85.8" y="365.8">PA6</text>
<text x="117.9" y="360.7">D7</text>
<text x="132.6" y="363.2">R39</text>
<text x="244.8" y="362.7">17</text>
<text x="249.7" y="364">3V3OUT</text>
<text x="284.2" y="364">CBUS4</text>
<text x="293.6" y="362.7">12</text>
<text x="407.4" y="360.7">COMPANY:</text>
<text x="132.2" y="369.9">1.1K</text>
<text x="259.9" y="370.1" transform="rotate(-90 259.9 370.1)">GND</text>
<text x="265" y="370.1" transform="rotate(-90 265 370.1)">GND</text>
<text x="270" y="370.1" transform="rotate(-90 270 370.1)">GND</text>
<text x="275.1" y="370.1" transform="rotate(-90 275.1 370.1)">GND</text>
<text x="280.2" y="370.1" transform="rotate(-90 280.2 370.1)">TEST</text>
<text x="117.9" y="373.4">D8</text>
<text x="132.6" y="375.9">R40</text>
<text x="258.6" y="375" transform="rotate(-90 258.6 375)">25</text>
<text x="263.7" y="373.7" transform="rotate(-90 263.7 373.7)">7</text>
<text x="268.7" y="375" transform="rotate(-90 268.7 375)">18</text>
<text x="273.8" y="375" transform="rotate(-90 273.8 375)">21</text>
<text x="278.9" y="375" transform="rotate(-90 278.9 375)">26</text>
<text x="294.6" y="373.5">FT232RL</text>
<text x="407.4" y="373.4">TITLE:</text>
<text x="85.8" y="378.5">PA7</text>
<text x="132.2" y="382.6">1.1K</text>
<text x="343.9" y="382.3">DRAWN:</text>
<text x="382" y="382.3">DATED:</text>
<text x="117.9" y="386.1">D9</text>
<text x="343.9" y="392.4">CHECKED:</text>
<text x="382" y="392.4">DATED:</text>
<text x="417.8" y="393.7">CODE:</text>
<text x="442" y="393.7">SIZE:</text>
<text x="478.8" y="393.7">DRAWING NO:</text>
<text x="523.2" y="393.7">REV:</text>
<text x="343.9" y="402.6">QUALITY CONTROL:</text>
<text x="382" y="402.6">DATED:</text>
<text x="343.9" y="412.7">RELEASED:</text>
<text x="382" y="412.7">DATED:</text>
<text x="407.7" y="416.6">SCALE:</text>
<text x="488.9" y="416.6">SHEET:</text>
<text x="500.7" y="416.6">OF</text>
</g>
<g font-size="1.3">
<text x="113" y="61.5">C1</text>
<text x="113" y="65.2">0.1uF</text>
<text x="120.6" y="61.5">C2</text>
<text x="120.6" y="65.2">0.1uF</text>
<text x="160" y="60.2">C3</text>
<text x="160" y="63.9">0.1uF</text>
<text x="166.4" y="60.2">C4</text>
<text x="166.4" y="63.9">0.1uF</text>
<text x="171.4" y="60.2">C5</text>
<text x="171.4" y="63.9">0.1uF</text>
<text x="344.2" y="75.4">C11</text>
<text x="344.2" y="79.2">0.1uF</text>
<text x="141" y="146.6">C6</text>
<text x="146" y="146.6">C7</text>
<text x="151.1" y="146.6">C8</text>
<text x="156.2" y="146.6">C9</text>
<text x="141" y="150.3">0.1uF</text>
<text x="146" y="150.3">0.1uF</text>
<text x="151.1" y="150.3">0.1uF</text>
<text x="156.2" y="150.3">0.1uF</text>
</g>
<g font-size="1.2">
<text x="232.4" y="370.1">C10</text>
<text x="232.4" y="373.7">10uF</text>
</g>
</svg>
